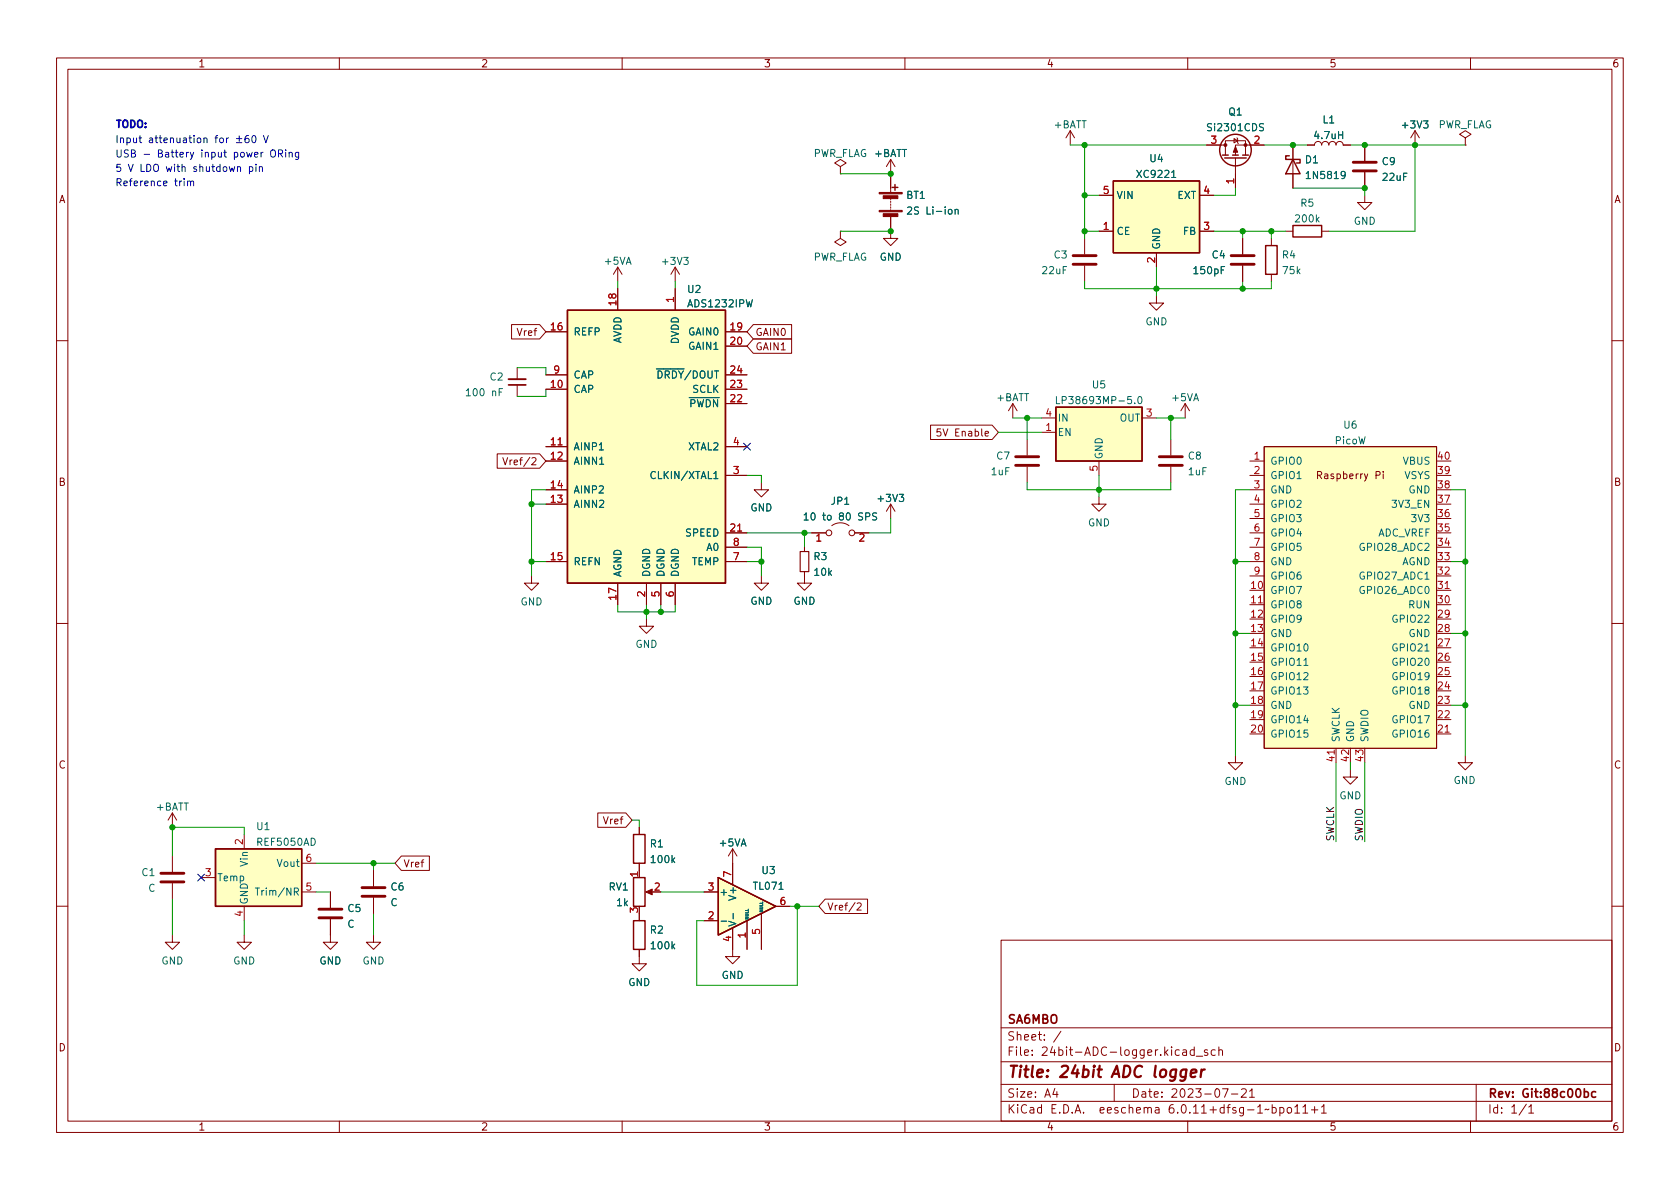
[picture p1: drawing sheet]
<svg xmlns="http://www.w3.org/2000/svg" width="297mm" height="210mm" viewBox="0 0 297 210" stroke-linecap="round" stroke-linejoin="round" font-family="sans-serif">
<g fill="none" stroke="#840000" stroke-width=".18">
<path d="M10 10.2h277v190.1h-277zM12 12.2h273v186.1h-273zM60 10.2v2M110 10.2v2M160 10.2v2M210 10.2v2M260 10.2v2M148.6 29.5l1-.7-1-.6-1 .6 1 .7v1.2M148.6 30.7h.1M157.5 38.3v3.9h1.2l-1.2 1.2-1.3-1.2h1.3M157.5 28.2v5.8M157.5 35v.3"/>
<path d="M157.5 35.6v.2M157.5 36.1v.2M157.5 36.6v.2M157.5 37.1v.2M157.5 28.2l-.8 1.3M157.5 28.2l.7 1.3M189.2 23.1l-.7 1.3M189.2 23.1v2.5M189.2 23.1l.8 1.3M194.3 34.5h2.5M212.1 34.5h2.5M213.4 25.6h3.3"/>
<path d="M216.7 27.4v-2.5h3.5v2.5M218.2 24.5l.6 .4-.6 .4zM218.4 27.9v5.4M218.7 24.4l.1 .1v.8l.1 .1M223.5 25.6h-5.1v1.8M228.6 25.6v7.7M231.1 25.6h1.3a.64 .64 0 0 1 .6-.6 .64 .64 0 0 1 .7 .6 .64 .64 0 0 1 .6-.6 .64 .64 0 0 1 .6 .6 .64 .64 0 0 1 .7-.6 .64 .64 0 0 1 .6 .6 .64 .64 0 0 1 .7-.6 .64 .64 0 0 1 .6 .6h1.3M241.3 34.5v1.3h1.3l-1.3 1.3-1.3-1.3h1.3M241.3 25.6v2.8M241.3 30.5v2.8M250.2 23.1l-.8 1.3M250.2 23.1v2.5"/>
<path d="M250.2 23.1l.8 1.3M259.1 24.4l1-.7-1-.6-1 .6 1 .7v1.2M259.1 25.6h.1M90.4 57.4h5l1.1 1.3-1.1 1.2h-5zM96.5 58.7h3.8M109.2 47.2l-.7 1.3M109.2 47.2v2.6M109.2 51v3.9M109.2 47.2l.8 1.3M119.4 47.2l-.8 1.3M119.4 47.2v2.6M119.4 51v3.9"/>
<path d="M119.4 47.2l.7 1.3M128.3 58.7h3.8M133.2 57.4h6.8v2.5h-6.8l-1.1-1.2zM133.2 59.9h6.8v2.6h-6.8l-1.1-1.3zM148.6 40.9v1.3l1 .6-1 .6-1-.6 1-.6M148.6 40.9h.1M191.8 42.2v2.8M191.8 47v2.8M194.3 40.9h2.5M204.5 52.3v1.3h1.2l-1.2 1.3-1.3-1.3h1.3M204.5 44.7v2.5M212.1 40.9h2.5"/>
<path d="M219.7 42.2v2.8M219.7 47v2.8M224.8 42.2v1.2M224.8 48.5v1.3M227.3 40.9h1.3M233.7 40.9h1.2M10 60.2h2M91.4 65v2.1M91.4 68.1v2M96.5 68.8h3.8M96.5 79h3.8M96.5 66.3h3.8"/>
<path d="M128.3 68.8h3.8M128.3 79h3.8M128.3 61.2h3.8M128.3 71.4h3.8M128.3 66.3h3.8M164.5 75.2h10.9l1.1 1.2-1.1 1.3h-10.9zM179.1 71.4l-.8 1.2M179.1 71.4v2.5M179.1 71.4l.7 1.2M181.6 77.7v2.8M184.1 76.4h2.6M184.1 73.9h2.6"/>
<path d="M201.9 73.9h2.6M207 77.7v2.8M209.5 71.4l-.7 1.2M209.5 71.4v2.5M209.5 71.4l.8 1.2M223.5 79h30.5v53.3h-30.5zM285 60.2h2M87.9 80.3h7.5l1.1 1.2-1.1 1.3h-7.5zM94 81l.5-.1 .3 .4-.8 .9h.8M96.5 81.5h3.8M96.5 86.6h3.8M96.5 99.3h3.8"/>
<path d="M96.5 89.1h3.8M128.3 84.1h3.8M128.3 99.3h3.8M128.3 96.8h3.8M128.3 94.2h3.8M134.6 85.3v1.3h1.3l-1.3 1.3-1.3-1.3h1.3M142.2 96.8v.7M143.5 94.2h2.5M147.1 93a2.54 2.54 0 0 1 3 0M151.1 94.2h2.6M157.5 89.1l-.8 1.3M157.5 89.1v2.6"/>
<path d="M157.5 89.1l.7 1.3M181.6 82.5v2.8M194.3 87.9v1.2h1.3l-1.3 1.3-1.3-1.3h1.3M194.3 81.5v2.6M207 82.5v2.8M221 81.5h2.5M221 84.1h2.5M221 86.6h2.5M221 99.3h2.5M221 96.8h2.5M221 94.2h2.5M221 91.7h2.5"/>
<path d="M221 89.1h2.5M241.2 83.8l.3 .8M241.8 83.8l-.4 1.1-.2 .2M254 81.5h2.5M254 84.1h2.5M254 86.6h2.5M254 99.3h2.5M254 96.8h2.5M254 94.2h2.5M254 91.7h2.5M254 89.1h2.5M10 110.2h2"/>
<path d="M94 101.8v1.3h1.2l-1.2 1.3-1.3-1.3h1.3M109.2 103.1v3.8M114.3 109.5v1.2h1.3l-1.3 1.3-1.3-1.3h1.3M114.3 103.1v3.8M116.8 103.1v3.8M119.4 103.1v3.8M134.6 101.8v1.3h1.3l-1.3 1.3-1.3-1.3h1.3M142.2 101.1v2h1.3l-1.3 1.3-1.2-1.3h1.2M221 104.4h2.5M221 106.9h2.5M221 109.5h2.5M221 112h2.5"/>
<path d="M221 114.5h2.5M221 117.1h2.5M221 119.6h2.5M221 101.8h2.5M254 104.4h2.5M254 106.9h2.5M254 109.5h2.5M254 112h2.5M254 114.5h2.5M254 117.1h2.5M254 119.6h2.5M254 101.8h2.5"/>
<path d="M285 110.2h2M218.4 133.6v1.3h1.3l-1.3 1.2-1.2-1.2h1.2M221 122.2h2.5M221 124.7h2.5M221 127.2h2.5M221 129.8h2.5M236.2 132.3v2.6M238.8 136.1v1.3h1.2l-1.2 1.3-1.3-1.3h1.3M238.8 132.3v2.6M241.3 132.3v2.6M254 122.2h2.5M254 124.7h2.5"/>
<path d="M254 127.2h2.5M254 129.8h2.5M259.1 133.6v1.3h-1.3l1.3 1.2 1.2-1.2h-1.2M30.5 143.8v2.5M30.5 151.4v2.8M30.5 156.2v2.8M30.5 143.8l-.8 1.2M30.5 143.8l.7 1.2M35.6 155.2h2.5M43.2 147.6v2.5M53.3 157.7h2.6M53.3 152.6h2.6"/>
<path d="M58.4 157.7v2.8M66 153.9v2.8M66 158.7v2.8M71 151.4h4.9v2.5h-4.9l-1.2-1.3zM105.7 143.8h4.9l1.2 1.2-1.2 1.3h-4.9zM113 146.3v1.3M113 152.6v2.6M114.6 157.7h1M124.5 157.7h2.5M129.5 150.1v6.4M129.5 150.1l-.7 1.3M129.5 150.1l.8 1.3"/>
<path d="M145.9 159h7.5v2.5h-7.5l-1.1-1.2zM151.5 159.8l.5-.1 .3 .3-.8 .9h.8M10 160.2h2M30.5 165.3v1.3h1.2l-1.2 1.3-1.3-1.3h1.3M43.2 165.3v1.3h1.2l-1.2 1.3-1.3-1.3h1.3M43.2 160.3v2.5M58.4 162.6v4h1.3l-1.3 1.3-1.3-1.3h1.3M66 165.3v1.3h1.3l-1.3 1.3-1.2-1.3h1.2M113 167.9v2.5h1.3l-1.3 1.3-1.2-1.3h1.2M113 161.5v1.3M124.5 162.8h2.5M129.5 164.1v5.1h1.3l-1.3 1.2-1.2-1.2h1.2"/>
<path d="M132.1 162.8v5.1M134.6 161.5v6.4M137.2 160.3h2.5M177 166.3h108v32h-108zM285 160.2h2M60 198.3v2M110 198.3v2M160 198.3v2M177 194.8h108M177 191.8h108M177 187.8h108M177 181.8h108"/>
<path d="M182.5 186.5v.1M182.5 185.7v.1M184.6 183.8v.1M184.6 183v.1M187.6 182.4l-1.3 1.9M197 191.8v3M204.3 195.9h.6v.9M204.9 196.2l-.5 .1a.29 .29 0 0 0-.2 .2 .29 .29 0 0 0 .2 .3h.5M210 198.3v2M211.1 185.7l-.4-.1-.3 .3v.4l.2 .3h.5M211.1 185.1v1.5M211.5 186.8h1.1"/>
<path d="M213.5 185.7l-.4-.1-.2 .2 .1 .3 .5 .1v.4h-.6M214.9 185.7l-.5-.1-.3 .3v.4l.2 .3h.6M215.5 185.8l.2-.2 .4 .1v.9M215.5 185.1v1.5M217.7 193.5h1.2M219.5 192.7l.6-.2 .2 .2 .1 .3-1 1h1M220.9 193l.5-.5v1.5M220.9 194h.9M228.9 196.8h.9M230.4 195.8l.4-.5v1.5M230.4 196.8h.8M231.9 196.3h1.1"/>
<path d="M232.4 195.7v1.1M233.6 195.8l.5-.5v1.5M233.6 196.8h.9M260 198.3v2M261 191.8v6.5M270.3 195.8l.4-.5v1.5M270.3 196.8h.9"/>
<circle cx="146.6" cy="94.2" r=".51"/>
<circle cx="150.6" cy="94.2" r=".51"/>
</g>
<path d="M89.9 68.1h3.1M282.1 193.1l-.4-.1-.3 .3v.4l.2 .3h.5" fill="none" stroke="#840000" stroke-width=".3"/>
<g fill="none" stroke="#840000" stroke-width=".25">
<path d="M157.7 33.1h1M158.2 32.6v1M196.8 32h15.3v12.7h-15.3zM216.2 27.4h1M216.5 27.9h3.8M217.9 27.4h1M219.7 27.4h1M228 27.6h-.7v.6h2.6v.6h-.7M228.6 39.9h5.1v2h-5.1zM228.6 28.2l1.3 2.5h-2.6zM100.3 54.9h28v48.2h-28zM223.8 43.4h2v5.1h-2z"/>
<path d="M186.7 72h15.2v9.5h-15.2zM38.1 150.1h15.2v10.2h-15.2zM112 147.6h2v5h-2zM112 155.2h2v5.1h-2zM127 155.2l10.2 5.1-10.2 5zM112 162.8h2v5.1h-2z"/>
<circle cx="218.4" cy="26.5" r="2.79"/>
</g>
<g fill="none" stroke="#006464" stroke-width=".18">
<path d="M168.9 37.1l.2-.1 .3 .1v.8M168.9 37v.9M207.2 30.5l.3-.4v1.3M207.2 31.4h.7M223.4 21.9h-.5l-.2 .2 .1 .3 .5 .2v.4l-.1 .1h-.5M232.9 38.8l.3 .5M233.2 38.4l-.5 .5M236.7 23.9h.7M237.4 23.3v1.2M237.8 30.9l-.2 .2h-.2l-.3-.2 .1-.5 .4-.1 .2 .1a.84 .84 0 0 1-.3 1.2h-.3M251.7 21.4h.8l-.4 .5 .3 .1v.5l-.2 .1-.5-.1M120.9 45.5h.8l-.4 .5 .3 .1v.6l-.2 .1-.5-.1"/>
<path d="M131.9 53l.3 1.3 .3-.9 .2 .9 .3-1.3M216.5 47.1h-.6v1.3M116.1 65.2h4.8M200 70.1h-.6v.6l.1-.1 .5 .1 .1 .1-.1 .5-.2 .1-.4-.1M200.6 71.3v.1M201.4 70.2l.1-.1a.68 .68 0 0 1 .4 .7 .68 .68 0 0 1-.4 .6 .84 .84 0 0 1-.1-1.2zM126.2 83.7l.4-.3v1.2M126.2 84.6h.7M159 87.4h.8l-.4 .5 .3 .1v.6l-.2 .1-.5-.1M230.5 117.7h.8M251.9 115.1h.8M251.9 102.4h.8"/>
<path d="M52 157.7l.6-.1 .2-.1-.1-.3-.7-.2v1.3M52.3 157.7l.5 .6M55 148.2a.64 .64 0 0 1 .7 .7 .64 .64 0 0 1-.7 .6zM118.9 152.1l.4 .4M119.3 151.7l-.5 .5M137.7 157.3h.8M118.9 167.3l.4 .5M119.3 166.9l-.5 .5M127.5 162.9h1M129.6 161.5v1"/>
</g>
<g fill="#ffffc2" stroke="#ffffc2" stroke-width=".18">
<path d="M186.7 72h15.2v9.5h-15.2z"/>
<path d="M127 155.2l10.2 5.1-10.2 5z"/>
<path d="M223.5 79h30.5v53.3h-30.5z"/>
<path d="M196.8 32h15.3v12.7h-15.3z"/>
<path d="M100.3 54.9h28v48.2h-28z"/>
<path d="M38.1 150.1h15.2v10.2h-15.2z"/>
</g>
<path d="M141.5 97.5h1.5v3.6h-1.5z" fill="none" stroke="#840000" stroke-width=".2"/>
<g fill="none" stroke="#840000" stroke-width=".51">
<path d="M239.3 30.2h4M239.3 28.7h4M189.7 46.7h4.1M189.7 45.2h4.1M217.7 46.7h4M217.7 45.2h4M179.6 82.3h4M179.6 80.8h4M205 82.3h4M205 80.8h4M28.4 156h4.1M28.4 154.4h4.1"/>
<path d="M64 158.5h4.1M64 157h4.1M56.4 162.3h4.1M56.4 160.8h4.1"/>
</g>
<path d="M98.7 78.7h.7M130.4 93.9h.7M144.4 94.8l.4-.4v1.3M152 94.5l.5-.1 .3 .4-.8 .9h.8M222.5 106.6h.7M255.5 104.1h.7M235.9 132.6v.8M255.5 129.5h.7" fill="none" stroke="#a90000" stroke-width=".18"/>
<g fill="#840000" stroke="#840000" stroke-width=".18">
<path d="M218.4 25.9l.4 1h-.7z"/>
<path d="M155.4 37.2h4.1v.3h-4.1z"/>
<path d="M155.4 34h4.1v.3h-4.1z"/>
<path d="M156.2 37.8h2.5v.5h-2.5z"/>
<path d="M156.2 34.6h2.5v.5h-2.5z"/>
<path d="M114.2 157.7l1.1-.5v1z"/>
<circle cx="220.2" cy="25.6" r=".25"/>
<circle cx="216.7" cy="25.6" r=".25"/>
</g>
<path d="M89.9 67.1h3.1" fill="none" stroke="#840000" stroke-width=".33"/>
<g fill="none" stroke="#0000c2" stroke-width=".18">
<path d="M24.6 24.4h.5M24.8 24v1.1l.3 .1M25.5 27.3h.9M28.9 32.4l.6-.1v-.2l-.4-.1-.2 .2 .1 .6h.5M34.2 26.9l-.4 1.2-.2 .1M35 24.5l.3-.1 .2 .2v.4l-.2 .2h-.3l-.1-.2zM36.1 24.5l.1-.1 .3 .1 .1 .7M36.1 24.4v.8M41.8 24.5h1M41.8 25.2h1M42.3 24v1M43.9 24h-.3a.86 .86 0 0 0 0 1.2l.4-.1v-.4l-.2-.2h-.2l-.3 .2"/>
<path d="M44.6 24.1l.2-.1a.68 .68 0 0 1 .5 .6 .68 .68 0 0 1-.5 .6l-.2-.1-.1-.3z"/>
</g>
<g fill="none" stroke="#009600" stroke-width=".18">
<path d="M148.6 30.7h8.9M189.2 25.6h24.2M191.8 34.5h2.5M191.8 25.6v16.6M218.4 33.3v1.2h-3.8M223.5 25.6h7.6M228.6 33.3h12.7v1.2M238.8 25.6h20.3M250.2 25.6v15.3h-15.3M109.2 49.8v1.2M119.4 49.8v1.2M148.6 40.9h8.9"/>
<path d="M191.8 49.8v1.2h33v-1.2M191.8 40.9h2.5M204.5 47.2v5.1M214.6 40.9h12.7M219.7 40.9v1.3M219.7 49.8v1.2M224.8 40.9v1.3M91.4 65h5.1v1.3M96.5 68.8v1.3h-5.1M176.5 76.4h7.6M179.1 73.9h5M181.6 73.9v3.8"/>
<path d="M204.5 73.9h5M207 73.9v3.8M94 99.3h2.5M94 89.1h2.5M96.5 86.6h-2.5v15.2M132.1 84.1h2.5v1.2M132.1 96.8h2.5v5M132.1 99.3h2.5M132.1 94.2h11.4M142.2 94.2v2.6M157.5 91.7v2.5h-3.8M181.6 85.3v1.3h25.4v-1.3"/>
<path d="M194.3 84.1v3.8M218.4 99.3h2.6M221 86.6h-2.6v47M256.5 99.3h2.6M256.5 86.6h2.6v47M109.2 106.9v1.3h10.2v-1.3M114.3 106.9v2.6M116.8 106.9v1.3M218.4 112h2.6M256.5 112h2.6M218.4 124.7h2.6M236.2 134.9v13.9"/>
<path d="M238.8 134.9v1.2M241.3 134.9v13.9M256.5 124.7h2.6M30.5 159v6.3M43.2 147.6v-1.3h-12.7v5.1M55.9 157.7h2.5M55.9 152.6h13.9M66 152.6v1.3M111.8 145h1.2v1.3M116.8 157.7h7.7M43.2 162.8v2.5M66 161.5v3.8"/>
<path d="M139.7 160.3h5.1M141 160.3v13.9h-17.8v-11.4h1.3"/>
</g>
<path d="M131.5 78.4l1.2 1.2M132.7 78.4l-1.2 1.2M35 154.6l1.2 1.2M36.2 154.6l-1.2 1.2" fill="none" stroke="#000084" stroke-width=".18"/>
<g fill="#009600" stroke="#009600" stroke-width=".18">
<circle cx="191.8" cy="25.6" r=".46"/>
<circle cx="191.8" cy="34.5" r=".46"/>
<circle cx="191.8" cy="40.9" r=".46"/>
<circle cx="157.5" cy="30.7" r=".46"/>
<circle cx="204.5" cy="51" r=".46"/>
<circle cx="207" cy="73.9" r=".46"/>
<circle cx="181.6" cy="73.9" r=".46"/>
<circle cx="157.5" cy="40.9" r=".46"/>
<circle cx="142.2" cy="94.2" r=".46"/>
<circle cx="94" cy="89.1" r=".46"/>
<circle cx="218.4" cy="112" r=".46"/>
<circle cx="218.4" cy="99.3" r=".46"/>
<circle cx="219.7" cy="51" r=".46"/>
<circle cx="259.1" cy="112" r=".46"/>
<circle cx="259.1" cy="99.3" r=".46"/>
<circle cx="218.4" cy="124.7" r=".46"/>
<circle cx="194.3" cy="86.6" r=".46"/>
<circle cx="259.1" cy="124.7" r=".46"/>
<circle cx="134.6" cy="99.3" r=".46"/>
<circle cx="116.8" cy="108.2" r=".46"/>
<circle cx="114.3" cy="108.2" r=".46"/>
<circle cx="141" cy="160.3" r=".46"/>
<circle cx="241.3" cy="33.3" r=".46"/>
<circle cx="241.3" cy="25.6" r=".46"/>
<circle cx="228.6" cy="25.6" r=".46"/>
<circle cx="219.7" cy="40.9" r=".46"/>
<circle cx="224.8" cy="40.9" r=".46"/>
<circle cx="250.2" cy="25.6" r=".46"/>
<circle cx="66" cy="152.6" r=".46"/>
<circle cx="94" cy="99.3" r=".46"/>
<circle cx="30.5" cy="146.3" r=".46"/>
</g>
<g font-size="2.8" fill="#840000">
<text x="178" y="191.2">Title:</text>
<text x="187.3" y="191.2">24bit</text>
<text x="196.9" y="191.2">ADC logger</text>
</g>
<g font-size="2.1" fill="#840000">
<text x="178" y="184.5">Sheet:</text>
<text x="178" y="181.5">SA6MBO</text>
<text x="178" y="187.2">File:</text>
<text x="184.4" y="187.2">24bit-ADC-logger.kicad_sch</text>
<text x="178" y="197.4">KiCad</text>
<text x="178" y="194.6">Size:</text>
<text x="184.7" y="194.6">A4</text>
<text x="185.7" y="197.4">E.D.A.</text>
<text x="194.6" y="197.4">eeschema</text>
<text x="200" y="194.6">Date:</text>
<text x="207" y="197.4">6.0.11+dfsg-1~bpo11+1</text>
<text x="207" y="194.6">2023-07-21</text>
<text x="263" y="194.6">Rev:</text>
<text x="263" y="197.4">Id:</text>
<text x="267.1" y="197.4">1/1</text>
<text x="269.1" y="194.6">Git:88c00bc</text>
</g>
<g font-size="1.8" fill="#840000">
<text x="35" y="12.3">1</text>
<text x="85" y="12.3">2</text>
<text x="135" y="12.3">3</text>
<text x="185" y="12.3">4</text>
<text x="235" y="12.3">5</text>
<text x="285" y="12.3">6</text>
<text x="10.4" y="36.3">A</text>
<text x="285.4" y="36.3">A</text>
<text x="91.2" y="59.8">Vref</text>
<text x="133.5" y="59.8">GAIN0</text>
<text x="133.5" y="62.3">GAIN1</text>
<text x="165.3" y="77.6">5V</text>
<text x="168.8" y="77.6">Enable</text>
<text x="88.7" y="82.6">Vref/2</text>
<text x="10.3" y="86.3">B</text>
<text x="232.6" y="85.1">Raspberry</text>
<text x="243.1" y="85.1">Pi</text>
<text x="285.3" y="86.3">B</text>
<text x="10.3" y="136.3">C</text>
<text x="285.3" y="136.3">C</text>
<text x="106.5" y="146.1">Vref</text>
<text x="71.3" y="153.8">Vref</text>
<text x="146.2" y="161.4">Vref/2</text>
<text x="10.3" y="186.3">D</text>
<text x="285.3" y="186.3">D</text>
<text x="35" y="200.3">1</text>
<text x="85" y="200.3">2</text>
<text x="135" y="200.3">3</text>
<text x="185" y="200.3">4</text>
<text x="235" y="200.3">5</text>
<text x="285" y="200.3">6</text>
</g>
<g font-size="1.8" fill="#0000c2">
<text x="20.3" y="22.6">TODO:</text>
<text x="20.3" y="25.3">Input</text>
<text x="20.3" y="27.8">USB</text>
<text x="26.2" y="25.3">attenuation</text>
<text x="27.9" y="27.8">Battery</text>
<text x="35.8" y="27.8">input</text>
<text x="38.1" y="25.3">for</text>
<text x="41.7" y="27.8">power</text>
<text x="47" y="25.3">V</text>
<text x="48.3" y="27.8">ORing</text>
<text x="20.3" y="32.9">Reference</text>
<text x="20.3" y="30.4">5</text>
<text x="22.6" y="30.4">V LDO with</text>
<text x="30.8" y="32.9">trim</text>
<text x="34.5" y="30.4">shutdown</text>
<text x="44.5" y="30.4">pin</text>
</g>
<g font-size="1.8" fill="#006464">
<text x="186.2" y="23.1">+BATT</text>
<text x="213.2" y="23.6">Si2301CDS</text>
<text x="217.1" y="20.8">Q1</text>
<text x="233.8" y="22.2">L1</text>
<text x="247.6" y="23.1">+3V3</text>
<text x="254.3" y="23.1">PWR_FLAG</text>
<text x="143.8" y="28.1">PWR_FLAG +BATT</text>
<text x="154.5" y="28.1">+BATT</text>
<text x="203.1" y="29.1">U4</text>
<text x="230.6" y="29.3">D1</text>
<text x="232.1" y="25">4.7uH</text>
<text x="244.2" y="29.6">C9</text>
<text x="160.2" y="35.5">BT1</text>
<text x="197.4" y="35.6">VIN</text>
<text x="200.7" y="31.8">XC9221</text>
<text x="208.1" y="35.6">EXT</text>
<text x="230.6" y="32">1N5819</text>
<text x="244.2" y="32.3">22uF</text>
<text x="160.2" y="38.3">2S</text>
<text x="163.7" y="38.3">Li-ion</text>
<text x="197.4" y="41.9">CE</text>
<text x="209.1" y="41.9">FB</text>
<text x="228.7" y="39.7">200k</text>
<text x="229.8" y="36.9">R5</text>
<text x="239.3" y="40.1">GND</text>
<text x="106.7" y="47.2">+5VA</text>
<text x="116.8" y="47.2">+3V3</text>
<text x="143.8" y="46.5">PWR_FLAG</text>
<text x="155.5" y="46.5">GND</text>
<text x="186.2" y="46.1">C3</text>
<text x="205.5" y="44.2" transform="rotate(-90 205.5 44.2)">GND</text>
<text x="214.2" y="46.1">C4</text>
<text x="226.6" y="46.1">R4</text>
<text x="121.4" y="52.2">U2</text>
<text x="184" y="48.9">22uF</text>
<text x="210.8" y="48.9">150pF</text>
<text x="226.6" y="48.9">75k</text>
<text x="101.3" y="59.7">REFP</text>
<text x="121.4" y="54.7">ADS1232IPW</text>
<text x="121.6" y="59.7">GAIN0</text>
<text x="202.5" y="57.9">GND</text>
<text x="110.2" y="60.7" transform="rotate(-90 110.2 60.7)">AVDD</text>
<text x="120.4" y="60.9" transform="rotate(-90 120.4 60.9)">DVDD</text>
<text x="121.6" y="62.2">GAIN1</text>
<text x="82.1" y="70.4">100</text>
<text x="86.5" y="67.7">C2</text>
<text x="86.9" y="70.4">nF</text>
<text x="101.3" y="69.9">CAP</text>
<text x="101.3" y="67.3">CAP</text>
<text x="116" y="67.3">~{DRDY}/DOUT</text>
<text x="122.3" y="69.9">SCLK</text>
<text x="176.1" y="71.3">+BATT</text>
<text x="186.4" y="71.8">LP38693MP-5.0</text>
<text x="193" y="69.1">U5</text>
<text x="207" y="71.3">+5VA</text>
<text x="121.8" y="72.4">~{PWDN}</text>
<text x="186.9" y="77.5">EN</text>
<text x="186.9" y="74.9">IN</text>
<text x="197.9" y="74.9">OUT</text>
<text x="237.4" y="76.2">U6</text>
<text x="101.3" y="80">AINP1</text>
<text x="101.3" y="82.6">AINN1</text>
<text x="121.6" y="80">XTAL2</text>
<text x="176.1" y="81.6">C7</text>
<text x="195.3" y="81.3" transform="rotate(-90 195.3 81.3)">GND</text>
<text x="209.9" y="81.6">C8</text>
<text x="224.5" y="82.6">GPIO0</text>
<text x="235.9" y="78.9">PicoW</text>
<text x="247.9" y="82.6">VBUS</text>
<text x="101.3" y="87.6">AINP2</text>
<text x="114.8" y="85.1">CLKIN/XTAL1</text>
<text x="146.8" y="89.6">JP1</text>
<text x="154.9" y="89.1">+3V3</text>
<text x="175.1" y="84.4">1uF</text>
<text x="209.9" y="84.4">1uF</text>
<text x="224.5" y="85.1">GPIO1</text>
<text x="224.5" y="87.6">GND</text>
<text x="248.2" y="85.1">VSYS</text>
<text x="249" y="87.6">GND</text>
<text x="101.3" y="90.2">AINN2</text>
<text x="121.1" y="95.3">SPEED</text>
<text x="132.6" y="90.8">GND</text>
<text x="141.9" y="92.4">10</text>
<text x="145.4" y="92.4">to</text>
<text x="148.4" y="92.4">80</text>
<text x="151.9" y="92.4">SPS</text>
<text x="192.3" y="93.5">GND</text>
<text x="224.5" y="90.2">GPIO2</text>
<text x="224.5" y="92.7">GPIO3</text>
<text x="224.5" y="95.3">GPIO4</text>
<text x="243.6" y="95.3">ADC_VREF</text>
<text x="245.9" y="90.2">3V3_EN</text>
<text x="249.3" y="92.7">3V3</text>
<text x="101.3" y="100.3">REFN</text>
<text x="122.3" y="100.3">TEMP</text>
<text x="124.8" y="97.8">A0</text>
<text x="143.7" y="99.4">R3</text>
<text x="224.5" y="97.8">GPIO5</text>
<text x="224.5" y="100.3">GND</text>
<text x="240.1" y="97.8">GPIO28_ADC2</text>
<text x="247.9" y="100.3">AGND</text>
<text x="92" y="107.4">GND</text>
<text x="110.2" y="102.1" transform="rotate(-90 110.2 102.1)">AGND</text>
<text x="115.3" y="102.1" transform="rotate(-90 115.3 102.1)">DGND</text>
<text x="117.9" y="102.1" transform="rotate(-90 117.9 102.1)">DGND</text>
<text x="120.4" y="102.1" transform="rotate(-90 120.4 102.1)">DGND</text>
<text x="132.6" y="107.3">GND</text>
<text x="140.2" y="107.3">GND</text>
<text x="143.7" y="102.2">10k</text>
<text x="224.5" y="105.4">GPIO7</text>
<text x="224.5" y="108">GPIO8</text>
<text x="224.5" y="102.9">GPIO6</text>
<text x="240.1" y="105.4">GPIO26_ADC0</text>
<text x="240.1" y="102.9">GPIO27_ADC1</text>
<text x="248.9" y="108">RUN</text>
<text x="224.5" y="110.5">GPIO9</text>
<text x="224.5" y="113">GND</text>
<text x="245.9" y="110.5">GPIO22</text>
<text x="249" y="113">GND</text>
<text x="112.3" y="114.9">GND</text>
<text x="224.5" y="115.6">GPIO10</text>
<text x="224.5" y="118.1">GPIO11</text>
<text x="245.9" y="118.1">GPIO20</text>
<text x="245.9" y="115.6">GPIO21</text>
<text x="224.5" y="120.7">GPIO12</text>
<text x="224.5" y="123.2">GPIO13</text>
<text x="224.5" y="125.7">GND</text>
<text x="245.9" y="123.2">GPIO18</text>
<text x="245.9" y="120.7">GPIO19</text>
<text x="249" y="125.7">GND</text>
<text x="224.5" y="128.3">GPIO14</text>
<text x="224.5" y="130.8">GPIO15</text>
<text x="237.2" y="131.3" transform="rotate(-90 237.2 131.3)">SWCLK</text>
<text x="239.8" y="131.3" transform="rotate(-90 239.8 131.3)">GND</text>
<text x="242.3" y="131.3" transform="rotate(-90 242.3 131.3)">SWDIO</text>
<text x="245.9" y="130.8">GPIO16</text>
<text x="245.9" y="128.3">GPIO17</text>
<text x="27.5" y="143.7">+BATT</text>
<text x="216.4" y="139.2">GND</text>
<text x="236.7" y="141.7">GND</text>
<text x="256.9" y="139">GND</text>
<text x="45.2" y="147.2">U1</text>
<text x="45.2" y="149.9">REF5050AD</text>
<text x="24.9" y="155.3">C1</text>
<text x="44.2" y="153.4" transform="rotate(-90 44.2 153.4)">Vin</text>
<text x="48.8" y="153.7">Vout</text>
<text x="114.8" y="150.2">R1</text>
<text x="114.8" y="153">100k</text>
<text x="127" y="150.1">+5VA</text>
<text x="134.5" y="154.9">U3</text>
<text x="26.1" y="158.1">C</text>
<text x="38.4" y="156.2">Temp</text>
<text x="44.2" y="160" transform="rotate(-90 44.2 160)">GND</text>
<text x="45" y="158.8">Trim/NR</text>
<text x="61.3" y="161.7">C5</text>
<text x="69" y="157.8">C6</text>
<text x="69" y="160.6">C</text>
<text x="107.5" y="157.8">RV1</text>
<text x="108.9" y="160.6">1k</text>
<text x="127.1" y="158.8">+</text>
<text x="130.6" y="159.4" transform="rotate(-90 130.6 159.4)">V+</text>
<text x="133" y="157.7">TL071</text>
<text x="61.3" y="164.4">C</text>
<text x="114.8" y="165.5">R2</text>
<text x="130.6" y="164" transform="rotate(-90 130.6 164)">V-</text>
<text x="28.5" y="170.9">GND</text>
<text x="41.2" y="170.9">GND</text>
<text x="56.4" y="170.9">GND</text>
<text x="64" y="170.9">GND</text>
<text x="114.8" y="168.2">100k</text>
<text x="127.5" y="173.5">GND</text>
<text x="111" y="174.7">GND</text>
</g>
<g font-size="1.8" fill="#a90000">
<text x="213.9" y="25.4">3</text>
<text x="221.6" y="25.4">2</text>
<text x="194.9" y="34.3">5</text>
<text x="212.7" y="34.3">4</text>
<text x="218.2" y="32.7" transform="rotate(-90 218.2 32.7)">1</text>
<text x="194.9" y="40.6">1</text>
<text x="212.7" y="40.6">3</text>
<text x="204.2" y="46.6" transform="rotate(-90 204.2 46.6)">2</text>
<text x="119.1" y="53.6" transform="rotate(-90 119.1 53.6)">1</text>
<text x="97.1" y="58.4">16</text>
<text x="109" y="54.2" transform="rotate(-90 109 54.2)">18</text>
<text x="128.9" y="58.4">19</text>
<text x="128.9" y="61">20</text>
<text x="97.1" y="68.6">10</text>
<text x="97.7" y="66">9</text>
<text x="128.9" y="71.1">22</text>
<text x="128.9" y="68.6">23</text>
<text x="128.9" y="66">24</text>
<text x="184.7" y="76.2">1</text>
<text x="184.7" y="73.7">4</text>
<text x="202.5" y="73.7">3</text>
<text x="97.1" y="78.7">11</text>
<text x="97.1" y="81.3">12</text>
<text x="129.5" y="83.8">3</text>
<text x="129.5" y="78.7">4</text>
<text x="194.1" y="83.5" transform="rotate(-90 194.1 83.5)">5</text>
<text x="221.6" y="81.3">1</text>
<text x="221.6" y="83.8">2</text>
<text x="254" y="83.8">39</text>
<text x="254" y="81.3">40</text>
<text x="97.1" y="88.9">13</text>
<text x="97.1" y="86.4">14</text>
<text x="221.6" y="86.4">3</text>
<text x="221.6" y="88.9">4</text>
<text x="254" y="88.9">37</text>
<text x="254" y="86.4">38</text>
<text x="128.9" y="94">21</text>
<text x="221.6" y="91.4">5</text>
<text x="221.6" y="94">6</text>
<text x="254" y="94">35</text>
<text x="254" y="91.4">36</text>
<text x="97.1" y="99.1">15</text>
<text x="129.5" y="99.1">7</text>
<text x="129.5" y="96.5">8</text>
<text x="144.1" y="96.5">1</text>
<text x="221.6" y="96.5">7</text>
<text x="221.6" y="99.1">8</text>
<text x="221.6" y="101.6">9</text>
<text x="254" y="101.6">32</text>
<text x="254" y="99.1">33</text>
<text x="254" y="96.5">34</text>
<text x="109" y="106.3" transform="rotate(-90 109 106.3)">17</text>
<text x="114" y="105.7" transform="rotate(-90 114 105.7)">2</text>
<text x="116.6" y="105.7" transform="rotate(-90 116.6 105.7)">5</text>
<text x="119.1" y="105.7" transform="rotate(-90 119.1 105.7)">6</text>
<text x="221" y="104.1">10</text>
<text x="221" y="106.7">11</text>
<text x="254" y="106.7">30</text>
<text x="254" y="104.1">31</text>
<text x="221" y="109.2">12</text>
<text x="221" y="111.8">13</text>
<text x="254" y="111.8">28</text>
<text x="254" y="109.2">29</text>
<text x="221" y="114.3">14</text>
<text x="221" y="116.8">15</text>
<text x="221" y="119.4">16</text>
<text x="254" y="119.4">25</text>
<text x="254" y="116.8">26</text>
<text x="254" y="114.3">27</text>
<text x="221" y="121.9">17</text>
<text x="221" y="124.5">18</text>
<text x="254" y="124.5">23</text>
<text x="254" y="121.9">24</text>
<text x="221" y="127">19</text>
<text x="221" y="129.5">20</text>
<text x="254" y="129.5">21</text>
<text x="254" y="127">22</text>
<text x="236" y="134.9" transform="rotate(-90 236 134.9)">41</text>
<text x="238.5" y="134.9" transform="rotate(-90 238.5 134.9)">42</text>
<text x="241" y="134.9" transform="rotate(-90 241 134.9)">43</text>
<text x="42.9" y="149.5" transform="rotate(-90 42.9 149.5)">2</text>
<text x="36.1" y="154.9">3</text>
<text x="53.9" y="152.4">6</text>
<text x="112.8" y="155.2" transform="rotate(-90 112.8 155.2)">1</text>
<text x="129.3" y="155.2" transform="rotate(-90 129.3 155.2)">7</text>
<text x="53.9" y="157.5">5</text>
<text x="112.8" y="161.6" transform="rotate(-90 112.8 161.6)">3</text>
<text x="115.5" y="157.5">2</text>
<text x="125" y="157.5">3</text>
<text x="137.7" y="160">6</text>
<text x="42.9" y="162.2" transform="rotate(-90 42.9 162.2)">4</text>
<text x="125" y="162.6">2</text>
<text x="129.3" y="166.7" transform="rotate(-90 129.3 166.7)">4</text>
<text x="131.8" y="166" transform="rotate(-90 131.8 166)">1</text>
<text x="134.4" y="165.4" transform="rotate(-90 134.4 165.4)">5</text>
</g>
<g font-size="1.8" fill="#0f0f0f">
<text x="235.9" y="148.8" transform="rotate(-90 235.9 148.8)">SWCLK</text>
<text x="241" y="148.8" transform="rotate(-90 241 148.8)">SWDIO</text>
</g>
<g font-size=".7" fill="#006464">
<text x="135" y="161.4" transform="rotate(-90 135 161.4)">NULL</text>
<text x="132.5" y="162.7" transform="rotate(-90 132.5 162.7)">NULL</text>
</g>
</svg>
